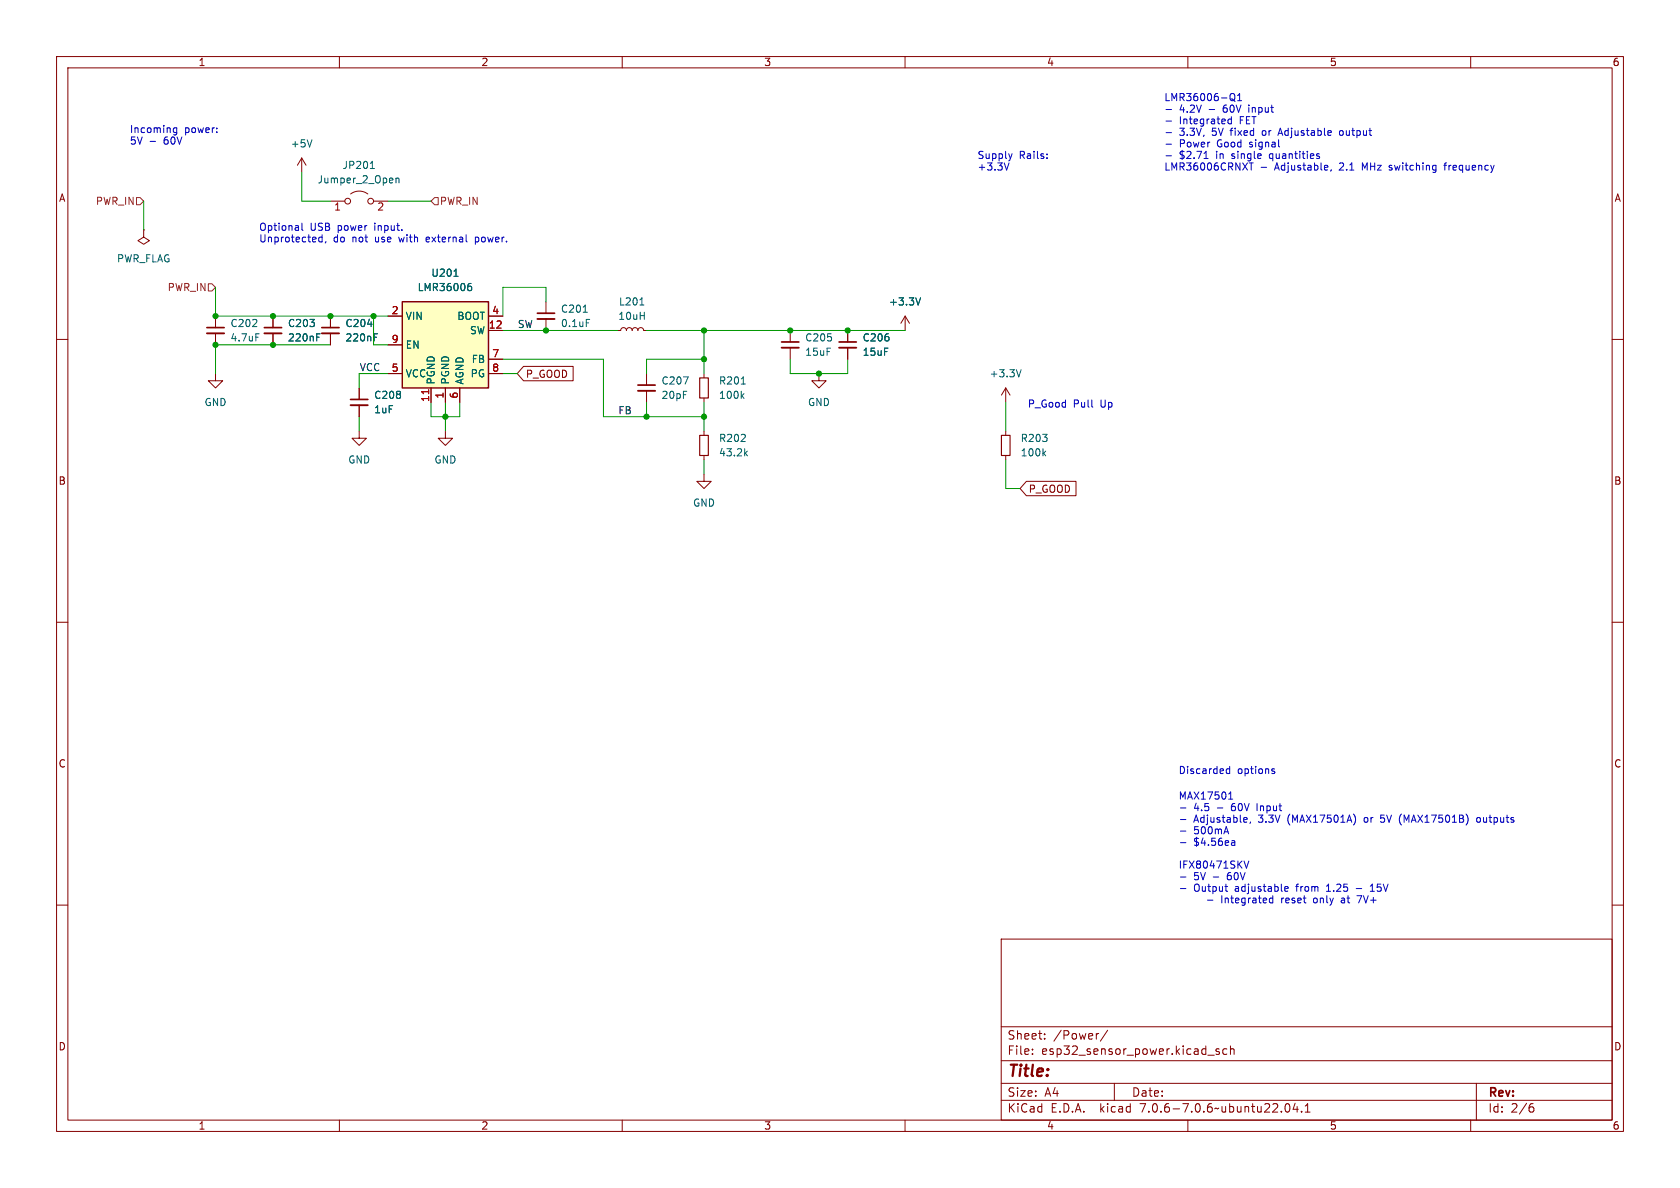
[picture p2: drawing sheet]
<svg xmlns="http://www.w3.org/2000/svg" width="297mm" height="210mm" viewBox="0 0 297 210" stroke-linecap="round" stroke-linejoin="round" font-family="sans-serif">
<g fill="none" stroke="#840000" stroke-width=".18">
<path d="M10 10h277v190h-277zM12 12h273v186h-273zM60 10v2M110 10v2M160 10v2M210 10v2M260 10v2M53.3 27.9l-.7 1.3M53.3 27.9v2.6M53.3 27.9l.8 1.3M58.4 35.6h2.6M62 34.3a2.54 2.54 0 0 1 3 0"/>
<path d="M66 35.6h2.6M10 60h2M25.4 40.6v1.3l1 .6-1 .7-1-.7 1-.6M25.4 40.6h.1M38.1 55.9v2M38.1 58.9v2.1M48.3 55.9v2M48.3 58.9v2.1M58.4 55.9v2M58.4 58.9v2.1M68.6 55.9h2.5M86.4 58.4h2.5"/>
<path d="M86.4 55.9h2.5M96.5 53.3v2.1M96.5 56.4v2M109.2 58.4h.5l.2-.3 .3-.2 .4 .2 .1 .3 .2-.3 .4-.2 .3 .2 .2 .3 .1-.3 .4-.2 .3 .2 .2 .3 .1-.3 .4-.2 .4 .2 .1 .3h.5M139.7 58.4v2.1M149.9 58.4v2.1M160 55.9l-.7 1.3M160 55.9v2.5M160 55.9l.8 1.3M285 60h2M38.1 66v1.3h1.3l-1.3 1.3-1.3-1.3h1.3M63.5 76.2v1.3h1.3l-1.3 1.2-1.3-1.2h1.3"/>
<path d="M63.5 68.6v2M63.5 71.6v2.1M68.6 66h2.5M68.6 61h2.5M76.2 68.6v2.5M78.7 76.2v1.3h1.3l-1.3 1.2-1.2-1.2h1.2M78.7 68.6v2.5M81.3 68.6v2.5M86.4 66h2.5M86.4 63.5h2.5M92.6 64.8h8.7v2.5h-8.7l-1.2-1.3zM114.3 66v2.1"/>
<path d="M114.3 69.1v2M124.5 66v.8M124.5 70.4v.7M124.5 76.2v.8M139.7 61.5v2M144.8 66v1.3h1.2l-1.2 1.3-1.3-1.3h1.3M149.9 61.5v2M177.8 68.6v2.5M177.8 76.2v.8M177.8 68.6l-.8 1.3M177.8 68.6l.8 1.3M124.5 83.8v1.3h1.2l-1.2 1.3-1.3-1.3h1.3"/>
<path d="M124.5 80.5v.8M177.8 80.5v.8M181.5 85.1h8.7v2.5h-8.7l-1.2-1.2zM10 110h2M285 110h2M10 160h2M285 160h2M177 166h108v32h-108zM60 198v2M110 198v2M160 198v2M177 194.5h108"/>
<path d="M177 191.5h108M177 187.5h108M177 181.5h108M182.5 186.3v.1M182.5 185.5v.1M184.7 183.6v.1M184.7 182.8v.1M194.2 182.7l-.2 .1M195.8 182.1l-1.3 2M197 191.5v3M210 198v2M213.5 186.5h1.2"/>
<path d="M215.5 185.5l-.3-.1-.2 .2v.2l.5 .2v.3h-.5M216.9 185.5l-.4-.1-.3 .3v.4l.1 .2h.6M217.5 185.5l.2-.1 .4 .1 .1 .9M217.5 184.9v1.5M227.3 195.2l.2-.1a.81 .81 0 0 1 .6 .6 .81 .81 0 0 1-.3 .8l-.1 .1a.81 .81 0 0 1-.4-1.4zM229 195l-.4 1.1h.9M229.3 195.6v1M230.1 196.5v.1M230.7 196.6h.9M230.7 195.5l.5-.4v1.5M260 198v2M261 191.5v6.5"/>
<path d="M270.6 195.7h.3l.3 .3-.1 .5-.5 .1M271 195.1l-.4 .1"/>
<circle cx="61.5" cy="35.6" r=".51"/>
<circle cx="65.5" cy="35.6" r=".51"/>
</g>
<g fill="none" stroke="#006464" stroke-width=".18">
<path d="M55.2 24.7l-.5 1.3M65.5 29.8h.7M65.7 28.7l.1-.2v1.3M70 31.5v.8M70 31.6l.2-.1h.3v.8M45.2 59h.6M56 59.6h.4M56 59h.6M65 57.3h.8M66.2 59.6h.4M66.2 59h.6M80.3 48.8h.7"/>
<path d="M82.9 50.6l.4 .1 .1 .1-.1 .5-.4 .1M83.3 50.1l-.4 .1M103.1 55.2h.7M103.6 56.5h.7M113.1 53.9h.7M162.7 52.6l-.4 1.3M120.8 66.6h.9l-.6 1.3M131 67.9h.8M131.2 69.9l.3 .5M131.5 69.6l-.5 .5M132.1 79.7l-.5 .5M180.5 65.3l-.4 1.3"/>
<path d="M184.9 79.7l-.5 .5M131.8 80.1l.3 .5M184.5 80.1l.4 .5"/>
</g>
<path d="M36.6 58.9h3M46.7 58.9h3.1M56.9 58.9h3M95 56.4h3M62 71.6h3M112.8 69.1h3M138.2 61.5h3M148.3 61.5h3.1" fill="none" stroke="#840000" stroke-width=".33"/>
<path d="M36.6 57.9h3M46.7 57.9h3.1M56.9 57.9h3M95 55.4h3M62 70.6h3M112.8 68.1h3M138.2 60.5h3M148.3 60.5h3.1" fill="none" stroke="#840000" stroke-width=".3"/>
<path d="M123.7 66.8h1.5v3.6h-1.5zM123.7 77h1.5v3.5h-1.5zM177 77h1.6v3.5h-1.6z" fill="none" stroke="#840000" stroke-width=".2"/>
<path d="M71.1 53.3h15.3v15.3h-15.3z" fill="#ffffc2" stroke="#ffffc2" stroke-width=".18"/>
<path d="M71.1 53.3h15.3v15.3h-15.3z" fill="none" stroke="#840000" stroke-width=".25"/>
<path d="M75.8 68.9v.7" fill="none" stroke="#a90000" stroke-width=".18"/>
<path d="M24.1 34.9h.7l.6 .7-.6 .6h-.7zM76.8 34.9h.7v1.3h-.7l-.6-.6zM36.8 50.2h.7l.6 .6-.6 .6h-.7z" fill="none" stroke="#725600" stroke-width=".18"/>
<g fill="none" stroke="#0000c2" stroke-width=".18">
<path d="M206.1 19.4h1M217.5 16.7l.3-.2a.43 .43 0 0 1 .5 .5v.4a.43 .43 0 0 1-.3 .4 .43 .43 0 0 1-.5-.2M217.7 17.5l.7 .4M218.8 17.8h.7M218.8 16.9l.3-.4v1.3M26.5 25h1M31.2 22.6v1l-.1 .2M31.2 22.7l-.3-.1-.3 .2 .2 .6h.4M53.4 39.5v1l.2 .2M178.4 28.8l-.4 1.3M178.9 27.2l-.3 .8M185.1 27.9v.1"/>
<path d="M185.1 27.2v.2M206.1 21.4h1M206.1 23.4h1M206.1 25.5h1M206.1 27.5h1M212.9 28h.7M213.1 26.9l.1-.1v1.2M217.7 20.6v1.3M217.7 21.1l-.4-.1-.2 .3 .1 .5h.5M221.2 28.8v1.3M223 29.6h.9M226 23.6h.6"/>
<path d="M226.3 22.7l-.4 1.2M232.9 27.6l.3 .1 .1 .1-.2 .2h-.2M232.9 27.2h.3M234.7 29.3v.2l-.6 .1M235.4 30l-.2 .2M237.2 23.1h-.3l-.1 .2 .1 .5 .3 .1M245.6 30l.1 .1M245.8 29.2l-.2 .2 .2 .2M255.2 29.2h.5M255.7 28.8l-.3 .2v1.1M56.9 41.5v1.3M56.9 42l-.3-.1-.3 .3 .2 .5h.4"/>
<path d="M57.6 42.7l-.1 .2M75.5 41.9l-.2 .2v.5l.2 .2M75.9 42.2l-.6 .1M84 42.7l.4 .1M84 41.9v1.3M84.4 41.9l-.4 .1M193.1 71.9l.1 .1M217.4 135.5v1.2M217.4 136l-.4-.1-.2 .2 .1 .6h.5M225 136.3l.3 .1 .1 .2-.2 .1h-.2M225 135.9l.3 .1M208.7 155h1"/>
<path d="M208.7 157.1h1M208.7 142.8h1M208.7 144.9h1M208.7 146.9h1M208.7 149h1M213.5 159.1h.9M216.5 156.7h.5M216.9 157.6h.1M217.2 141.3h.7M217.2 140.4l.4-.4v1.3M217.9 148.6l.3 .1 .1 .7M218.3 148.9l-.4 .1"/>
<path d="M218.3 149.4h-.4M219.9 152.2l.5 1.3 .4-1.3M220.1 144.5l.3 .1 .1 .2-.6 .1M220.4 145.3l-.3 .1M221.1 145.3l-.1 .2M225 158.3v1.3M225 158.8h-.4l-.2 .2 .1 .5h.5M227.1 157.1l.6-.1v-.2l-.4-.1-.2 .2 .1 .6h.5M234.5 157.6h.7M234.6 156.6l-.1 .1M239.5 144.1l.1 .7-.1 .8M239.8 157.1h.9"/>
<path d="M239.9 158.3h.8M242.2 157.6h.8M242.2 156.7l.4-.4v1.3M244.1 145.2l.1 .2M244.7 144.1h-.6v.6l.1-.1M247.4 145.3l.3 .5M247.7 143.9l-.3 .6M261.6 144.6l-.3-.1-.2 .3v.4l.2 .2 .3-.1"/>
</g>
<g fill="none" stroke="#009600" stroke-width=".18">
<path d="M25.4 35.6v5M53.3 30.5v5.1h5.1M68.6 35.6h7.6M38.1 50.8v5.1h30.5M66 55.9v5.1h2.6M88.9 58.4h20.3M96.5 53.3v-2.5h-7.6v5.1M114.3 58.4h45.7M124.5 58.4v7.6M58.4 61h-20.3v5M63.5 73.7v2.5M68.6 66h-5.1v2.6"/>
<path d="M76.2 71.1v2.6h5.1v-2.6M78.7 71.1v5.1M88.9 63.5h17.8v10.2h17.8M88.9 66h2.5M114.3 71.1v2.6M124.5 63.5h-10.2v2.5M124.5 71.1v5.1M139.7 63.5v2.5h10.2v-2.5M177.8 71.1v5.1M124.5 81.3v2.5M177.8 81.3v5.1h2.5"/>
</g>
<g fill="#009600" stroke="#009600" stroke-width=".18">
<circle cx="139.7" cy="58.4" r=".46"/>
<circle cx="124.5" cy="58.4" r=".46"/>
<circle cx="149.9" cy="58.4" r=".46"/>
<circle cx="144.8" cy="66" r=".46"/>
<circle cx="124.5" cy="73.7" r=".46"/>
<circle cx="124.5" cy="63.5" r=".46"/>
<circle cx="114.3" cy="73.7" r=".46"/>
<circle cx="78.7" cy="73.7" r=".46"/>
<circle cx="96.5" cy="58.4" r=".46"/>
<circle cx="48.3" cy="61" r=".46"/>
<circle cx="48.3" cy="55.9" r=".46"/>
<circle cx="58.4" cy="55.9" r=".46"/>
<circle cx="66" cy="55.9" r=".46"/>
<circle cx="38.1" cy="61" r=".46"/>
<circle cx="38.1" cy="55.9" r=".46"/>
</g>
<text font-size="2.8" fill="#840000" x="178" y="190.9">Title:</text>
<g font-size="2.1" fill="#840000">
<text x="178" y="184">Sheet:</text>
<text x="186.2" y="184">/Power/</text>
<text x="178" y="186.7">File:</text>
<text x="184.1" y="186.7">esp32_sensor_power.kicad_sch</text>
<text x="178" y="196.9">KiCad</text>
<text x="178" y="194.1">Size:</text>
<text x="184.7" y="194.1">A4</text>
<text x="185.7" y="196.9">E.D.A.</text>
<text x="194.6" y="196.9">kicad</text>
<text x="200" y="194.1">Date:</text>
<text x="201.8" y="196.9">7.0.6-7.0.6~ubuntu22.04.1</text>
<text x="263" y="194.3">Rev:</text>
<text x="263" y="196.9">Id:</text>
<text x="267.1" y="196.9">2/6</text>
</g>
<g font-size="1.8" fill="#840000">
<text x="35" y="11.9">1</text>
<text x="85" y="11.9">2</text>
<text x="135" y="11.9">3</text>
<text x="185" y="11.9">4</text>
<text x="235" y="11.9">5</text>
<text x="285" y="11.9">6</text>
<text x="10.3" y="35.9">A</text>
<text x="285.3" y="35.9">A</text>
<text x="92.9" y="67">P_GOOD</text>
<text x="10.3" y="85.9">B</text>
<text x="181.8" y="87.3">P_GOOD</text>
<text x="285.3" y="85.9">B</text>
<text x="10.3" y="135.9">C</text>
<text x="285.3" y="135.9">C</text>
<text x="10.3" y="185.9">D</text>
<text x="285.3" y="185.9">D</text>
<text x="35" y="199.9">1</text>
<text x="85" y="199.9">2</text>
<text x="135" y="199.9">3</text>
<text x="185" y="199.9">4</text>
<text x="235" y="199.9">5</text>
<text x="285" y="199.9">6</text>
</g>
<g font-size="1.8" fill="#0000c2">
<text x="205.7" y="18">LMR36006-Q1</text>
<text x="22.9" y="23.6">Incoming</text>
<text x="32.6" y="23.6">power:</text>
<text x="208.5" y="20">4.2V</text>
<text x="208.5" y="22.1">Integrated</text>
<text x="213.8" y="20">-</text>
<text x="216.5" y="20">60V</text>
<text x="219.3" y="22.1">FET</text>
<text x="221.2" y="20">input</text>
<text x="22.9" y="25.6">5V</text>
<text x="29.1" y="25.6">60V</text>
<text x="172.7" y="28.2">Supply</text>
<text x="180.2" y="28.2">Rails:</text>
<text x="208.5" y="24.1">3.3V,</text>
<text x="208.5" y="26.1">Power</text>
<text x="208.5" y="28.2">$2.71</text>
<text x="214.4" y="24.1">5V</text>
<text x="215.1" y="28.2">in</text>
<text x="215.3" y="26.1">Good</text>
<text x="217.8" y="24.1">fixed</text>
<text x="218" y="28.2">single</text>
<text x="221.2" y="26.1">signal</text>
<text x="223.6" y="24.1">or</text>
<text x="224.9" y="28.2">quantities</text>
<text x="226.7" y="24.1">Adjustable</text>
<text x="237.7" y="24.1">output</text>
<text x="172.7" y="30.2">+3.3V</text>
<text x="205.7" y="30.2">LMR36006CRNXT</text>
<text x="225.5" y="30.2">Adjustable,</text>
<text x="237.1" y="30.2">2.1</text>
<text x="241.3" y="30.2">MHz</text>
<text x="246.2" y="30.2">switching</text>
<text x="256.2" y="30.2">frequency</text>
<text x="45.7" y="40.9">Optional</text>
<text x="54.8" y="40.9">USB</text>
<text x="59.8" y="40.9">power</text>
<text x="66.5" y="40.9">input.</text>
<text x="45.7" y="42.9">Unprotected,</text>
<text x="58.9" y="42.9">do</text>
<text x="62.4" y="42.9">not</text>
<text x="66.6" y="42.9">use</text>
<text x="71" y="42.9">with</text>
<text x="76" y="42.9">external</text>
<text x="84.9" y="42.9">power.</text>
<text x="181.6" y="72.1">P_Good</text>
<text x="189.7" y="72.1">Pull</text>
<text x="194.7" y="72.1">Up</text>
<text x="208.3" y="136.9">Discarded</text>
<text x="218.8" y="136.9">options</text>
<text x="208.3" y="141.4">MAX17501</text>
<text x="211" y="143.5">4.5</text>
<text x="215.2" y="143.5">-</text>
<text x="218" y="143.5">60V</text>
<text x="222.6" y="143.5">Input</text>
<text x="211" y="145.5">Adjustable,</text>
<text x="211" y="147.6">500mA</text>
<text x="211" y="149.6">$4.56ea</text>
<text x="222.6" y="145.5">3.3V</text>
<text x="227.9" y="145.5">(MAX17501A)</text>
<text x="241.6" y="145.5">or</text>
<text x="244.7" y="145.5">5V</text>
<text x="248.2" y="145.5">(MAX17501B)</text>
<text x="262.1" y="145.5">outputs</text>
<text x="208.3" y="153.6">IFX80471SKV</text>
<text x="211" y="155.7">5V</text>
<text x="214.5" y="155.7">-</text>
<text x="217.2" y="155.7">60V</text>
<text x="211" y="157.7">Output</text>
<text x="215.8" y="159.8">Integrated</text>
<text x="218.4" y="157.7">adjustable</text>
<text x="226.6" y="159.8">reset</text>
<text x="229.5" y="157.7">from</text>
<text x="232.5" y="159.8">only</text>
<text x="235" y="157.7">1.25</text>
<text x="237.6" y="159.8">at</text>
<text x="240.6" y="159.8">7V+</text>
<text x="243.1" y="157.7">15V</text>
</g>
<g font-size="1.8" fill="#006464">
<text x="51.3" y="26.3">+5V</text>
<text x="56.1" y="32.6">Jumper_2_Open</text>
<text x="60.5" y="30.1">JP201</text>
<text x="20.6" y="46.6">PWR_FLAG</text>
<text x="73.7" y="51.7">LMR36006</text>
<text x="76.2" y="49.1">U201</text>
<text x="40.6" y="58">C202</text>
<text x="50.8" y="58">C203</text>
<text x="61" y="58">C204</text>
<text x="71.6" y="56.7">VIN</text>
<text x="80.8" y="56.7">BOOT</text>
<text x="83" y="59.3">SW</text>
<text x="99.1" y="55.5">C201</text>
<text x="99.1" y="58">0.1uF</text>
<text x="109.2" y="56.7">10uH</text>
<text x="109.3" y="54.2">L201</text>
<text x="157.1" y="54.2">+3.3V</text>
<text x="40.6" y="60.6">4.7uF</text>
<text x="50.8" y="60.6">220nF</text>
<text x="61" y="60.6">220nF</text>
<text x="71.6" y="61.8">EN</text>
<text x="83.3" y="64.4">FB</text>
<text x="142.2" y="60.6">C205</text>
<text x="142.2" y="63.1">15uF</text>
<text x="152.4" y="60.6">C206</text>
<text x="152.4" y="63.1">15uF</text>
<text x="36.1" y="72">GND</text>
<text x="66" y="70.7">C208</text>
<text x="71.6" y="66.9">VCC</text>
<text x="77.1" y="68.1" transform="rotate(-90 77.1 68.1)">PGND</text>
<text x="79.6" y="68.1" transform="rotate(-90 79.6 68.1)">PGND</text>
<text x="82.1" y="68.1" transform="rotate(-90 82.1 68.1)">AGND</text>
<text x="83.1" y="66.9">PG</text>
<text x="116.8" y="68.2">C207</text>
<text x="116.8" y="70.7">20pF</text>
<text x="127" y="68.2">R201</text>
<text x="127" y="70.7">100k</text>
<text x="142.7" y="72">GND</text>
<text x="174.9" y="66.9">+3.3V</text>
<text x="66" y="73.3">1uF</text>
<text x="61.5" y="82.1">GND</text>
<text x="76.7" y="82.1">GND</text>
<text x="127" y="78.3">R202</text>
<text x="127" y="80.9">43.2k</text>
<text x="180.3" y="78.3">R203</text>
<text x="180.3" y="80.9">100k</text>
<text x="122.4" y="89.8">GND</text>
</g>
<g font-size="1.8" fill="#725600">
<text x="16.8" y="36.4">PWR_IN</text>
<text x="77.7" y="36.4">PWR_IN</text>
<text x="29.5" y="51.7">PWR_IN</text>
</g>
<g font-size="1.8" fill="#a90000">
<text x="59" y="37.5">1</text>
<text x="66.6" y="37.5">2</text>
<text x="69.1" y="55.6">2</text>
<text x="86.3" y="58.2">12</text>
<text x="86.9" y="55.6">4</text>
<text x="69.1" y="65.8">5</text>
<text x="69.1" y="60.7">9</text>
<text x="86.9" y="63.2">7</text>
<text x="86.9" y="65.8">8</text>
<text x="75.9" y="71.2" transform="rotate(-90 75.9 71.2)">11</text>
<text x="78.5" y="70.6" transform="rotate(-90 78.5 70.6)">1</text>
<text x="81" y="70.6" transform="rotate(-90 81 70.6)">6</text>
</g>
<g font-size="1.8" fill="#0f0f0f">
<text x="91.4" y="58.1">SW</text>
<text x="63.5" y="65.7">VCC</text>
<text x="109.2" y="73.3">FB</text>
</g>
</svg>
